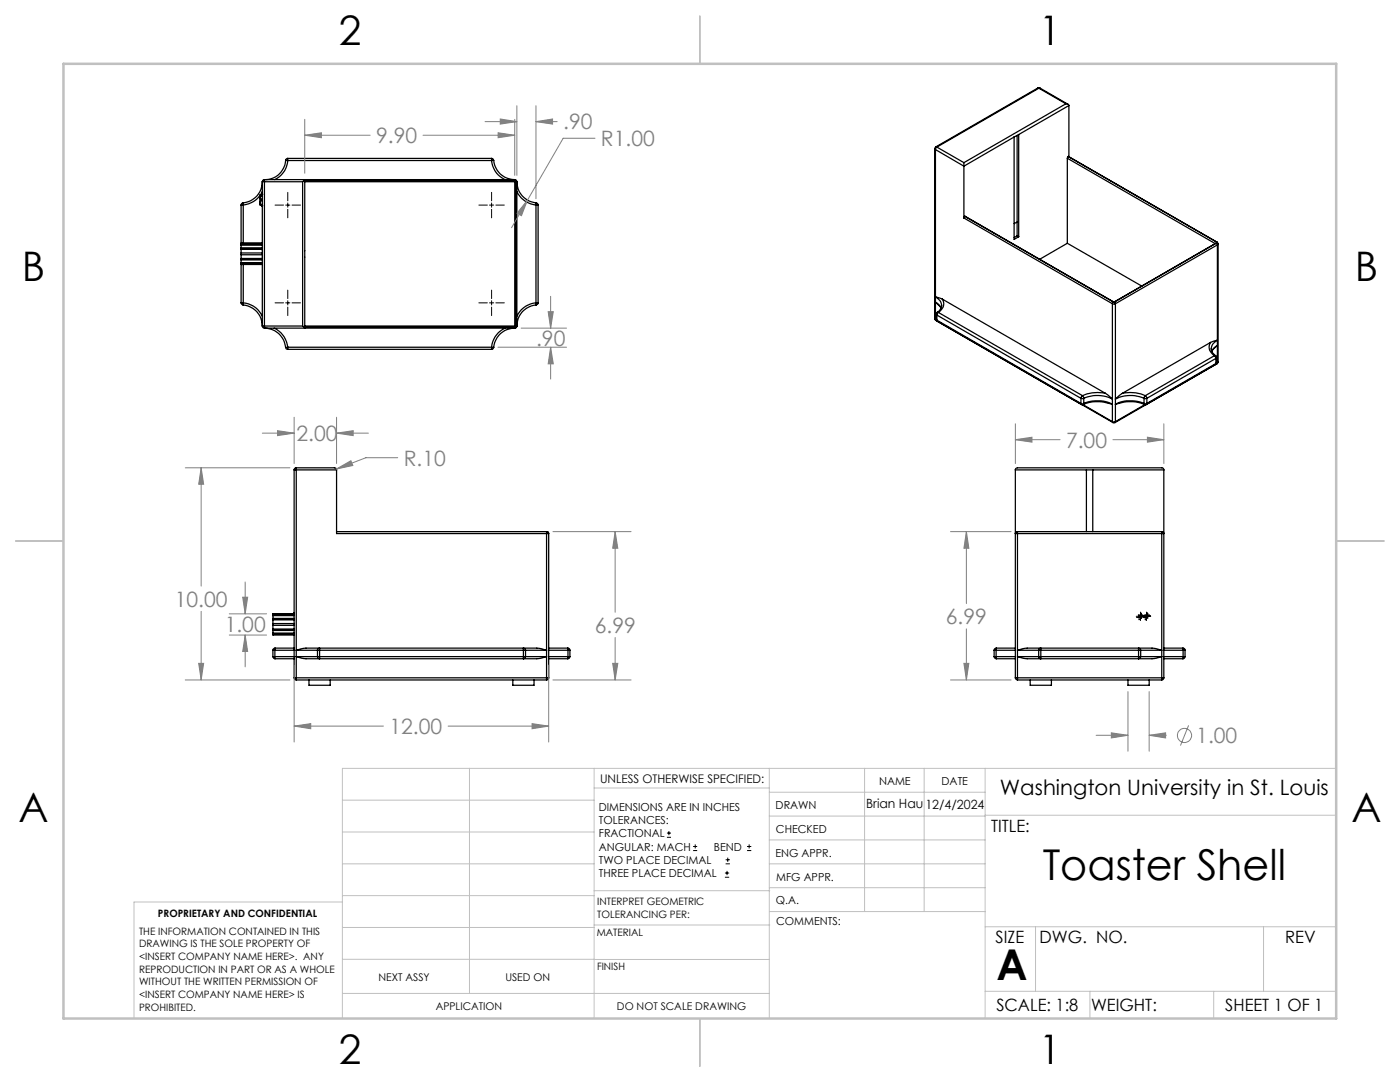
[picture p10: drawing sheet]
<svg xmlns="http://www.w3.org/2000/svg" width="279mm" height="216mm" viewBox="0 0 279 216" stroke-linecap="round" stroke-linejoin="round" font-family="sans-serif">
<g fill="none" stroke="#000" stroke-width=".25">
<path d="M207.1 17.6h.4M207.1 17.6h.2M207.1 17.6l-20.3 11.7M207.3 17.6l-20.3 11.8M207.3 17.6l5.4 3.1M207.5 17.6h-.2M207.5 17.6l5.6 3.2M51.8 39.2l.1 .1M51.8 39.1a4.7 4.7 0 0 1-3.3 1.8M51.8 39.2h.1M51.9 39l-.1 .2M51.9 39.5h-.1l.1 .1"/>
<path d="M51.9 39.7v.4M51.9 39.7h.5M52.2 38.8h.1M52.2 38.9h-.3v.8M52.4 36.3h.4M52.4 38.7h-.2v.4h.2M52.4 36.3a4.2 4.2 0 0 1-3.9 4.2M52.4 38.2l-.4 .7M52.4 36.3v28.8M52.8 35.8v.5M52.8 35.8l-.3 .1-.1 .4M52.8 36.3v28.8"/>
<path d="M52.8 36.3h7.6M52.8 35.8h49.9M57 32a4.1 4.1 0 0 1-4 3.8M57 32h.4M57.4 32a4.5 4.5 0 0 1-2.6 3.8M57.4 31.6v.4M57.4 31.6l-.2 .1-.2 .3M57.4 31.6h40.7M57.4 32h40.7M60.4 36.3l.4-.5v29.7l-.4-.4M60.4 36.3v28.8M60.8 36.3h41.9"/>
<path d="M60.8 36.1h41.9M98.1 32a4.6 4.6 0 0 0 2.7 3.8M98.1 31.6v.4M98.1 31.6l.3 .1 .1 .3M98.5 32h-.4M98.5 32a4.2 4.2 0 0 0 4.2 3.8M102.7 36.1h.2M102.7 35.8v.3M102.7 35.8l.3 .1 .2 .4M102.7 36.3v28.8M102.9 36.1v.2M102.9 36.1l-.2 .2"/>
<path d="M102.9 36.3h.3M102.9 36.3v28.8M103.2 36.3a4.2 4.2 0 0 0 3.8 4.2M103.2 38.2a4.8 4.8 0 0 0 3.8 2.7M103.2 36.3v28.8M186.5 29.7l.2 .1M186.5 29.7v33.9M186.7 29.8v33.9M186.7 29.8l5.7 3.4M186.8 29.3l-.3 .4M186.8 29.3l.2 .1M187 29.4l-.3 .4"/>
<path d="M187 29.4l5.4 3.1M192.4 32.5v.7M192.4 33.2v10.3M202.4 27.3l-10 5.9M202.4 27.3v20.5l.9-.6M203 27v20.1M203.3 26.8l-.9 .5M203.3 26.8v20.4M212.7 20.7h.3l.3 .4M212.7 20.7l-20.3 11.8M213 31.6v16.9M213 31.6l29.5 17"/>
<path d="M213.2 31.2l-.2 .4M213.2 31.2l29.7 17.1M213.2 31.2h.1M213.3 21.1l-10 5.7M213.3 21.1v10.2M48.1 49.7v.8M48.1 50.8v.8M48.1 50.5v.3M48.1 48.9v.6M48.1 51.9v.5M48.1 49.6v.1M48.1 51.6v.2"/>
<path d="M48.1 48.5v.3M48.1 52.6v.2M48.1 48.5h.1M48.1 40.9h.4M48.1 50.5h4.3M48.1 49.7h4.3M48.1 51.6h4.3M48.1 50.8h4.3M48.1 49.5h4.3M48.1 48.9h4.3M48.1 49.6h4.3M48.1 40.9v7.6"/>
<path d="M48.1 48.8v.1M48.1 49.5v.1M48.1 51.8v.1M48.1 52.4v.2M48.1 52.8v7.6M48.1 51.9h4.3M48.1 52.4h4.3M48.1 51.8h4.3M48.1 48.5h4.3M48.1 48.8h4.3M48.1 52.6h4.3M48.1 52.8h4.3"/>
<path d="M48.5 40.5v.4M48.5 40.5l-.3 .1-.1 .3M48.5 40.9v7.6M48.5 52.8v7.6M51.8 40.4l.1 .1M51.8 40.4h.1M51.9 40.1v.8h.3M51.9 40.3l-.1 .1M51.9 40.7h-.1l.1 .1M51.9 40.1h.5M52.2 41.1h.1M52.4 40.8h-.2v.4h.2"/>
<path d="M107 40.9h.4M107 40.9v19.5M107 40.5v.4M107 40.5l.3 .1 .1 .3M107.4 40.9v19.5M188.1 59.7l-1.4-.5a1.72 1.72 0 0 1 .9 2.5l-.6 .6M188.1 59.7a1.86 1.86 0 0 1-.8 2.6M188.1 59.7l32.5 18.8M192.4 43.5l29.6 17.1M192.5 43.1l29.8 17.2M192.5 43.1l-.1 .4M192.5 43.1l29.6 17.1"/>
<path d="M203 44.3l-.6 .3M203 47.1l.3 .1M203 47.1l-.6 .3M213 48.5l14.9 8.6M213 48.5l-5.5 3.3M242.8 48.5l.2 .4M242.8 48.5l-20.3 11.7M242.9 48.3l.2 .4M242.9 48.3v.1M242.9 48.4l-.1 .1M242.9 48.4l-20.6 11.9M243 48.9l-20.4 11.7"/>
<path d="M243 48.9v23.5M243.1 48.7l-.1 .2M243.1 48.7v23.5M48.1 60.4h.4M48.1 60.4l.1 .3 .3 .2M48.5 60.9a4.2 4.2 0 0 1 3.9 4.2M48.5 60.4v.5M48.5 60.4a4.6 4.6 0 0 1 3.9 2.7M52.4 65.1h.4M52.4 65.1l.1 .3 .3 .1M52.8 65.1v.4M52.8 65.5a4.2 4.2 0 0 1 4.2 3.8"/>
<path d="M52.8 65.1h7.6M52.8 65.5h49.9M54.7 65.5a4.8 4.8 0 0 1 2.7 3.8M57 69.3l.1 .3 .3 .1M57.4 69.3h-.4M57.4 69.3v.4M57.4 69.3h40.7M57.4 69.7h40.7M60.8 65.1h41.9M60.8 65.3h41.9M98.1 69.3h.4M98.1 69.3v.4"/>
<path d="M98.5 69.3l-.1 .3-.3 .1M100.8 65.5a4.7 4.7 0 0 0-2.7 3.8M102.7 65.1l.2 .1M102.7 65.3v.2M102.7 65.5a4.2 4.2 0 0 0-4.2 3.8M102.9 65.2l-.2 .1M102.9 65.1v.1M102.9 65.1h.3M103.2 65.1l-.2 .3-.3 .1M107 60.4a4.6 4.6 0 0 0-3.8 2.7M107 60.4v.5M107 60.4h.4"/>
<path d="M107 60.9a4.2 4.2 0 0 0-3.8 4.2M107.4 60.4l-.1 .3-.3 .2M186.5 63.6l.3 .3M186.5 63.6l.2 .1M186.7 60.3l.6 .4 .5 .8zM186.7 63.7l.1 .2M186.7 63.7l.2 .2M186.8 63.9l35.3 20.4M186.8 63.7l.2 .4v-.2M186.8 62.7l.2 .2M186.8 63.7l.2 .2M186.8 62.7v1"/>
<path d="M187 62.9l28.7 16.6M187 63.9l28.7 16.6M187 62.9v1M187 62.3l-.2 .4M187 62.3h.3M187.3 62.3l-.3 .6M187.3 62.3l28.7 16.7M215.7 79.5h.6M215.7 79.5v1M216 79l.3 .5M216 79l-.3 .5M216.3 79.5v1"/>
<path d="M220.6 78.5l1.4 1.1a6.7 6.7 0 0 0-5.7-.1M220.6 78.5a7.7 7.7 0 0 0-4.6 .5M222 60.6h.6M222 60.6v23.5M222.1 60.2l-.1 .4M222.1 60.2l.2 .1M222.3 60.3h.1M222.5 60.2l-.2 .1M222.5 60.2l.1 .4M222.6 60.6v23.5M224 78.5l-1.4 1.1a6.7 6.7 0 0 1 5.7-.1M224 78.5a7.7 7.7 0 0 1 4.6 .5"/>
<path d="M228.3 79.5h.6M228.3 79.5v1M228.6 79l-.3 .5M228.6 79l.3 .5M228.9 79.5v1M241.6 68.3l1.4-.4a1.73 1.73 0 0 0-1 2.5l.6 .6M241.6 68.3a1.88 1.88 0 0 0 .8 2.7M241.6 68.3l-17.6 10.2M241.8 70.1l.5-.7 .7-.5-1.2 1.2M242.4 71l.3 .5M242.4 71h.2M242.4 71l-13.8 8"/>
<path d="M242.6 72.7l-13.8 8M242.6 71l.2 .3M242.7 72.5l-.1 .2M242.7 71.5l-13.8 8M242.7 71.5v1M242.7 72.5l-13.8 8M242.8 72.4l-.2 .3M242.8 71.3l-.1 .2M242.8 72.4l-.1 .1M242.8 71.3v1.1M242.9 72.6l-20.4 11.7M243 72.4l-.1 .2"/>
<path d="M243 72.4l-.2 .1M243.1 72.2l-.2 .4M243.1 72.2l-.1 .2M58.7 93.8h.4M58.7 93.8v41.5M59.1 93.3l-.2 .1-.2 .4M59.1 93.3v.5M59.1 93.3h7.7l.3 .2 .1 .3M59.1 93.8v41.5M59.1 93.8h8.1M67.2 93.8v12.7h41.9M202.6 93.8l.1-.3 .3-.2h29l.2 .2 .1 .3"/>
<path d="M202.6 93.8h29.7M202.6 93.8v41.5M215.7 80.5l.2 .3 .3-.1M215.7 80.5h.6M216.1 80.8l5.9 3.3M216.3 80.5a6.9 6.9 0 0 1 5.7 .2 7.9 7.9 0 0 0-5.8 0M216.3 80.5l-.1 .2M216.8 93.8v12.3M218.1 93.8v12.3M222 84.1h.6M222 84.1l.1 .2M222.1 84.3h.4"/>
<path d="M222.6 84.1l-.1 .2M228.3 80.5a6.9 6.9 0 0 0-5.7 .2 7.9 7.9 0 0 1 5.8 0M228.3 80.5h.6M228.3 80.5l.1 .2M228.4 80.7h.4M228.5 80.8l-5.9 3.3M228.9 80.5l-.1 .2M232.3 93.8v41.5M67.2 106.1h41.9M109.1 106.1v.4M109.1 106.1l.3 .1 .1 .3M109.1 106.5h.4"/>
<path d="M109.1 106.5v28.8M109.5 106.5v28.8M203.1 106.1v.4M203.1 106.1h-.3l-.2 .3 .5 .1M203.1 106.5h28.7M203.1 106.1h28.7M203.1 106.5v28.8M231.8 106.1v.4M231.8 106.1h.2a.21 .21 0 0 1 .3 .2 .21 .21 0 0 1-.3 .2h-.2M231.8 106.5v28.8M54.5 131h.4M54.5 131l.1 .4h.3"/>
<path d="M54.5 129.8h.4M54.5 123.7v.7M54.5 124.8v.7M54.5 124.4v.4M54.5 122.8v.6M54.5 125.8v.5M54.5 123.5v.2M54.5 125.5v.2M54.5 122.5v.2M54.5 126.5v.2h4.2M54.5 122.5h.1M54.5 122.7v.1"/>
<path d="M54.5 123.4v.1M54.5 125.7v.1M54.5 126.3v.2M54.5 129.8v1.2M54.5 123.7h4.2M54.5 124.4h4.2M54.5 124.8h4.2M54.5 125.5h4.2M54.5 123.4h4.2M54.5 123.5h4.2M54.5 122.8h4.2M54.5 125.8h4.2"/>
<path d="M54.5 125.7h4.2M54.5 126.3h4.2M54.5 122.7h4.2M54.5 122.5h4.2M54.5 126.5h4.2M54.9 129.8h3.8M54.9 131h3.8M54.9 131v.4M54.9 129.8v1.2M54.9 129.3v.5M54.9 129.3h3.8M54.9 131.4h3.8"/>
<path d="M54.9 129.3l-.3 .1-.1 .4M58.7 135.3l.2 .3 .2 .1M58.7 135.3h.4M58.7 122.3l-.1 .2M59.1 135.3v.4M59.1 135.3h50M59.1 135.7h50M61.7 135.7v1h4.2v-1M63.4 131l.1 .3 .3 .1M63.4 131h.4M63.4 129.8h.4M63.4 131h-4.3a12.3 12.3 0 0 0 4.2 .4h.5"/>
<path d="M63.4 129.8v1.2M63.8 131v.4M63.8 129.3l-.3 .1-.1 .4M63.8 129.3v.5M63.8 129.3h-.7a11.6 11.6 0 0 0-4 .5h4.3M63.8 131h40.7M63.8 131.4h40.7M63.8 129.8h40.7M63.8 129.3h40.7M63.8 129.8v1.2M102.3 135.7v1h4.3v-1M104.5 131h.4"/>
<path d="M104.5 131v.4M104.5 129.3v.5M104.5 129.3l.3 .2 .1 .3M104.5 129.8h.4M104.5 129.3h.6a11.4 11.4 0 0 1 4 .5h-4.2M104.5 129.8v1.2M104.9 131l-.4 .4M104.9 131h4.2a12.1 12.1 0 0 1-4.2 .4h-.4M104.9 129.8v1.2M109.1 135.3h.4M109.1 135.3v.4M109.5 135.3l-.1 .2-.3 .2"/>
<path d="M109.5 129.8h3.8M109.5 131h3.8M109.5 129.3h3.8M109.5 131.4h3.8M113.3 129.3v.5M113.3 129.3l.3 .1 .1 .4M113.3 131v.4M113.3 129.8h.4M113.3 131h.4M113.3 129.8v1.2M113.7 131l-.1 .3-.3 .1M113.7 129.8v1.2"/>
<path d="M198.4 131h.4M198.4 131l.1 .2 .3 .2M198.4 129.8h.4M198.4 129.8v1.2M198.8 129.8h3.8M198.8 131v.4M198.8 131h3.8M198.8 129.8v1.2M198.8 129.3v.5M198.8 129.3h3.8M198.8 131.4h3.8M198.8 129.3l-.3 .2-.1 .3"/>
<path d="M202.6 135.3h.5M202.6 135.3l.1 .2 .4 .2M203.1 135.3v.4M203.1 135.3h28.7M203.1 135.7h28.7M205.6 135.7v1h4.2v-1M207.3 129.8h.4M207.3 131h.4M207.3 131l.2 .4h.2M207.3 131h-4.2a12.4 12.4 0 0 0 4.2 .4h.4M207.3 129.8v1.2M207.7 131v.4"/>
<path d="M207.7 129.3v.5M207.7 129.3l-.3 .1-.1 .4M207.7 129.3h-.7a11.6 11.6 0 0 0-3.9 .5h4.2M207.7 131h19.5M207.7 131.4h19.5M207.7 129.8h19.5M207.7 129.3h19.5M207.7 129.8v1.2M225.1 135.7v1h4.2v-1M227.2 129.3v.5M227.2 129.3l.3 .1 .1 .4M227.2 129.8h.4"/>
<path d="M227.2 131v.4M227.2 131h.4M227.2 129.3h.7a11.4 11.4 0 0 1 3.9 .5h-4.2M227.2 129.8v1.2M227.6 131l-.1 .3-.3 .1M227.6 131h4.2a12.1 12.1 0 0 1-4.2 .4h-.4M227.6 129.8v1.2M231.8 135.3v.4M231.8 135.3h.5M232.3 135.3l-.2 .3-.3 .1M232.3 129.3h3.8M232.3 129.8h3.8"/>
<path d="M232.3 131h3.8M232.3 131.4h3.8M236.1 129.3v.5M236.1 129.3l.3 .1 .1 .4M236.1 131v.4M236.1 129.8h.4M236.1 131h.4M236.1 129.8v1.2M236.5 131l-.2 .4h-.2M236.5 129.8v1.2"/>
</g>
<g fill="none" stroke="#808080" stroke-width=".2">
<path d="M60.8 27l3.3-.5v1zM60.8 23.8v10.8M60.8 27h13.1M84.4 27h18.3M96.8 24.3h6.4M99.4 26.5l3.3 .5-3.3 .5zM99.8 23.7l3.4 .6-3.4 .5zM102.7 23.8v11.2M103.2 21.1v13.9M105.3 39.9l-1.2 3.1-.9-.5zM107 24.3l3.3-.6v1.1zM107 21.1v18.6"/>
<path d="M107 24.3h4.2M118.7 27.6h-6.3l-10.3 17.8M109.9 59.1v6.4M99.4 69.3h13.7M104 65.5h9.1M109.4 62.2h1l-.5 3.3zM109.9 69.3l.5 3.3h-1zM109.9 69.3v6.3M37 93.3h20.9M40.1 93.3l.5 3.3h-.9zM40.1 93.3v23.6M52.4 86.4h6.3"/>
<path d="M55.4 85.9l3.3 .5-3.3 .5zM58.7 83.3v9.2M67.1 93.6l2.9-1.7 .4 1zM67.2 86.4l3.3-.5v1zM67.2 83.3v9.2M67.2 86.4h6.3M79.4 91.3h-6.4l-5.9 2.3M202.6 87.7l3.4-.5v1zM202.6 84.6v7.9M202.6 87.7h9M222.1 87.7h10.2M229 87.2l3.3 .5-3.3 .5z"/>
<path d="M232.3 84.6v7.9M48.4 119.2h1l-.5 3.3zM48.9 116.1v6.4M110.3 106.1h15.6M122.8 106.1l.5 3.3h-1zM122.8 106.1v16.1M189.7 106.1h12.1M192.9 106.1l.5 3.3h-1zM192.9 106.1v14.3M37 135.7h20.9M39.7 132.4h.9l-.5 3.3zM40.1 122v13.7"/>
<path d="M45.8 126.7h7.4M45.8 122.5h7.4M48.9 126.7l.5 3.3h-1zM48.9 126.7v6.4M58.7 132.7v15.4M109.5 132.7v15.4M110.3 135.7h15.6M122.3 132.4h1l-.5 3.3zM122.8 127.2v8.5M189.7 135.7h12.1M192.4 132.4h1l-.5 3.3zM192.9 125.5v10.2"/>
<path d="M225.1 138v11.9M229.3 138v11.9M58.7 144.9l3.3-.5v1zM58.7 144.9h17.8M89.4 144.9h20.1M106.2 144.4l3.3 .5-3.3 .5zM218.8 146.7h6.3M221.8 146.2l3.3 .5-3.3 .5zM229.3 146.7l3.3-.5v1zM229.3 146.7h3.5M237.2 144.7l-1.6 4.1"/>
<circle cx="236.4" cy="146.7" r="1.42"/>
</g>
<g fill="none" stroke="#000" stroke-width=".2">
<path d="M57.4 38.4v1.7M98.1 38.4v1.7M54.9 40.9h1.7M57 40.9h.9M57.4 40.5v.8M57.4 41.8v1.7M57.4 57.9v1.7M58.3 40.9h1.7M95.6 40.9h1.7M97.7 40.9h.8M98.1 40.5v.8M98.1 41.8v1.7"/>
<path d="M98.1 57.9v1.7M99 40.9h1.6M54.9 60.4h1.7M57 60.4h.9M57.4 60v.9M57.4 61.3v1.7M58.3 60.4h1.7M95.6 60.4h1.7M97.7 60.4h.8M98.1 60v.9M98.1 61.3v1.7M99 60.4h1.6"/>
<path d="M226.8 123h2.9M226.9 123.2h.9M227.2 122.7h.9M227.3 122.9h1M227.3 122.7v1M227.6 122.1v1.7M227.6 122.3v.9M227.8 122.3v1.1M228.1 123.2h.9M228.4 122.7h1M228.5 122.9h1.1M228.6 122.7v1"/>
<path d="M228.8 122.1v1.7M228.9 122.3v.9M229.1 122.3v1.1M133.1 167.1h.8M133.1 166.2h.8M133.5 165.8v.9M138.3 169.7h.8M138.3 168.9h.8M138.7 168.5v.8M144.7 175h.8M144.7 174.2h.8M144.8 172.4h.9"/>
<path d="M144.8 171.6h.9M145.1 173.8v.8M145.2 171.1v.9M149.1 169.7h.8M149.1 168.9h.8M149.5 168.5v.8"/>
</g>
<g fill="none" stroke="#c0c0c0" stroke-width=".2">
<path d="M68.3 159.7h50.3M93.7 153.3v44.9M118.6 153.3v49.9M118.6 157.2h34.9M153.5 153.3v49.9M153.5 158.1h43.1M172.5 153.3v28.6M184.4 153.3v28.6M196.6 153.3v49.9M266.7 153.3h-198.4v49.9M68.3 178.7h50.3M68.3 172.4h50.3"/>
<path d="M68.3 166h50.3M68.3 180h-41.6v23.2M118.6 177.7h35M153.5 167.6h43.1M153.5 162.8h43.1M153.5 172.4h43.1M153.5 177.1h43.1M196.6 162.7h70.1M68.3 198.2h85.2M68.3 191.4l85.2 .1M68.3 185.1h50.3M118.6 184.6h35"/>
<path d="M153.6 181.9h43M196.6 197.8h70.1M196.6 184.9h70.1M206.7 184.9v12.9M217.5 197.8v5.4M242.2 197.8v5.4M252.2 184.9v12.9"/>
</g>
<path d="M139.7 3.2v9.5M3.1 107.9h9.6M266.7 107.9h9.5M139.7 203.2v9.6" fill="none" stroke="#c0c0c0" stroke-width=".25"/>
<path d="M12.7 12.7h254v190.5h-254z" fill="none" stroke="#c0c0c0" stroke-width=".5"/>
<path d="M58.7 144.9l3.3-.5v1zM106.2 144.4l3.3 .5-3.3 .5zM67.2 86.4l3.3-.5v1zM55.4 85.9l3.3 .5-3.3 .5zM39.7 132.4h.9l-.5 3.3zM40.1 93.3l.5 3.3h-.9zM122.8 106.1l.5 3.3h-1zM122.3 132.4h1l-.5 3.3zM67.1 93.6l3.3-.7-.4-1zM48.9 126.7l.5 3.3h-1zM48.4 119.2h1l-.5 3.3zM202.6 87.7l3.4-.5v1zM229 87.2l3.3 .5-3.3 .5zM229.3 146.7l3.3-.5v1zM221.8 146.2l3.3 .5-3.3 .5zM192.9 106.1l.5 3.3h-1zM192.4 132.4h1l-.5 3.3zM99.4 26.5l3.3 .5-3.3 .5zM60.8 27l3.3-.5v1zM105.3 39.9l-2.1 2.6 .9 .5zM99.8 23.7l3.4 .6-3.4 .5zM107 24.3l3.3-.6v1.1zM109.9 69.3l.5 3.3h-1zM109.4 62.2h1l-.5 3.3z" fill="#808080"/>
<g font-size="8.5">
<text x="208.1" y="175.5">Toaster Shell</text>
<text x="198.9" y="195.5">A</text>
</g>
<g font-size="8.1">
<text x="67.6" y="8.9">2</text>
<text x="207.3" y="8.9">1</text>
<text x="4.4" y="56.2">B</text>
<text x="270.4" y="56.2">B</text>
<text x="3.7" y="164.1">A</text>
<text x="269.7" y="164.1">A</text>
<text x="67.6" y="212.4">2</text>
<text x="207.3" y="212.4">1</text>
</g>
<g font-size="4.2" fill="#808080">
<text x="75.1" y="28.6">9.90</text>
<text x="112.4" y="25.8">.90</text>
<text x="119.9" y="29.2">R1.00</text>
<text x="107" y="69">.90</text>
<text x="59.2" y="88">2.00</text>
<text x="212.7" y="89.3">7.00</text>
<text x="80.6" y="92.9">R.10</text>
<text x="34.9" y="121">10.00</text>
<text x="188.8" y="124.5">6.99</text>
<text x="44.8" y="126">1.00</text>
<text x="118.7" y="126.3">6.99</text>
<text x="77.7" y="146.5">12.00</text>
<text x="238.7" y="148.3">1.00</text>
</g>
<text font-size="4.2" x="199.6" y="158.6">Washington University in St. Louis</text>
<g font-size="3.4">
<text x="197.8" y="166">TITLE:</text>
<text x="198.7" y="188.1">SIZE</text>
<text x="207.5" y="188.1">DWG. NO.</text>
<text x="256.5" y="188.2">REV</text>
<text x="198.8" y="201.7">SCALE: 1:8</text>
<text x="217.7" y="201.8">WEIGHT:</text>
<text x="244.5" y="201.7">SHEET 1 OF 1</text>
</g>
<g font-size="2.5">
<text x="172.9" y="161.3">Brian Hau</text>
<text x="184.7" y="161.4">12/4/2024</text>
</g>
<text font-size="2.4" x="119.8" y="156.2">UNLESS OTHERWISE SPECIFIED:</text>
<g font-size="2.2">
<text x="119.5" y="161.8">DIMENSIONS ARE IN INCHES</text>
<text x="154.8" y="161.4">DRAWN</text>
<text x="175.4" y="156.6">NAME</text>
<text x="187.9" y="156.7">DATE</text>
<text x="119.5" y="164.4">TOLERANCES:</text>
<text x="119.5" y="167.1">FRACTIONAL</text>
<text x="154.9" y="166.3">CHECKED</text>
<text x="119.5" y="169.7">ANGULAR: MACH</text>
<text x="119.5" y="172.4">TWO PLACE DECIMAL</text>
<text x="142.5" y="169.7">BEND</text>
<text x="154.8" y="170.9">ENG APPR.</text>
<text x="119.5" y="175">THREE PLACE DECIMAL</text>
<text x="154.9" y="175.7">MFG APPR.</text>
<text x="154.9" y="180.4">Q.A.</text>
<text x="154.9" y="184.6">COMMENTS:</text>
</g>
<g font-size="2.1">
<text x="75.5" y="195.7">NEXT ASSY</text>
<text x="100.9" y="195.7">USED ON</text>
<text x="86.9" y="201.5">APPLICATION</text>
<text x="123.1" y="201.6">DO NOT SCALE DRAWING</text>
</g>
<g font-size="2">
<text x="31.5" y="182.9">PROPRIETARY AND CONFIDENTIAL</text>
<text x="119.2" y="180.6">INTERPRET GEOMETRIC</text>
<text x="119.2" y="183.1">TOLERANCING PER:</text>
<text x="27.8" y="186.5">THE INFORMATION CONTAINED IN THIS</text>
<text x="27.8" y="189">DRAWING IS THE SOLE PROPERTY OF</text>
<text x="27.8" y="191.6">&lt;INSERT COMPANY NAME HERE&gt;. ANY</text>
<text x="119.1" y="186.7">MATERIAL</text>
<text x="27.8" y="194.1">REPRODUCTION IN PART OR AS A WHOLE</text>
<text x="27.8" y="196.6">WITHOUT THE WRITTEN PERMISSION OF</text>
<text x="119.1" y="193.5">FINISH</text>
<text x="27.8" y="199.1">&lt;INSERT COMPANY NAME HERE&gt; IS</text>
<text x="27.8" y="201.7">PROHIBITED.</text>
</g>
</svg>
